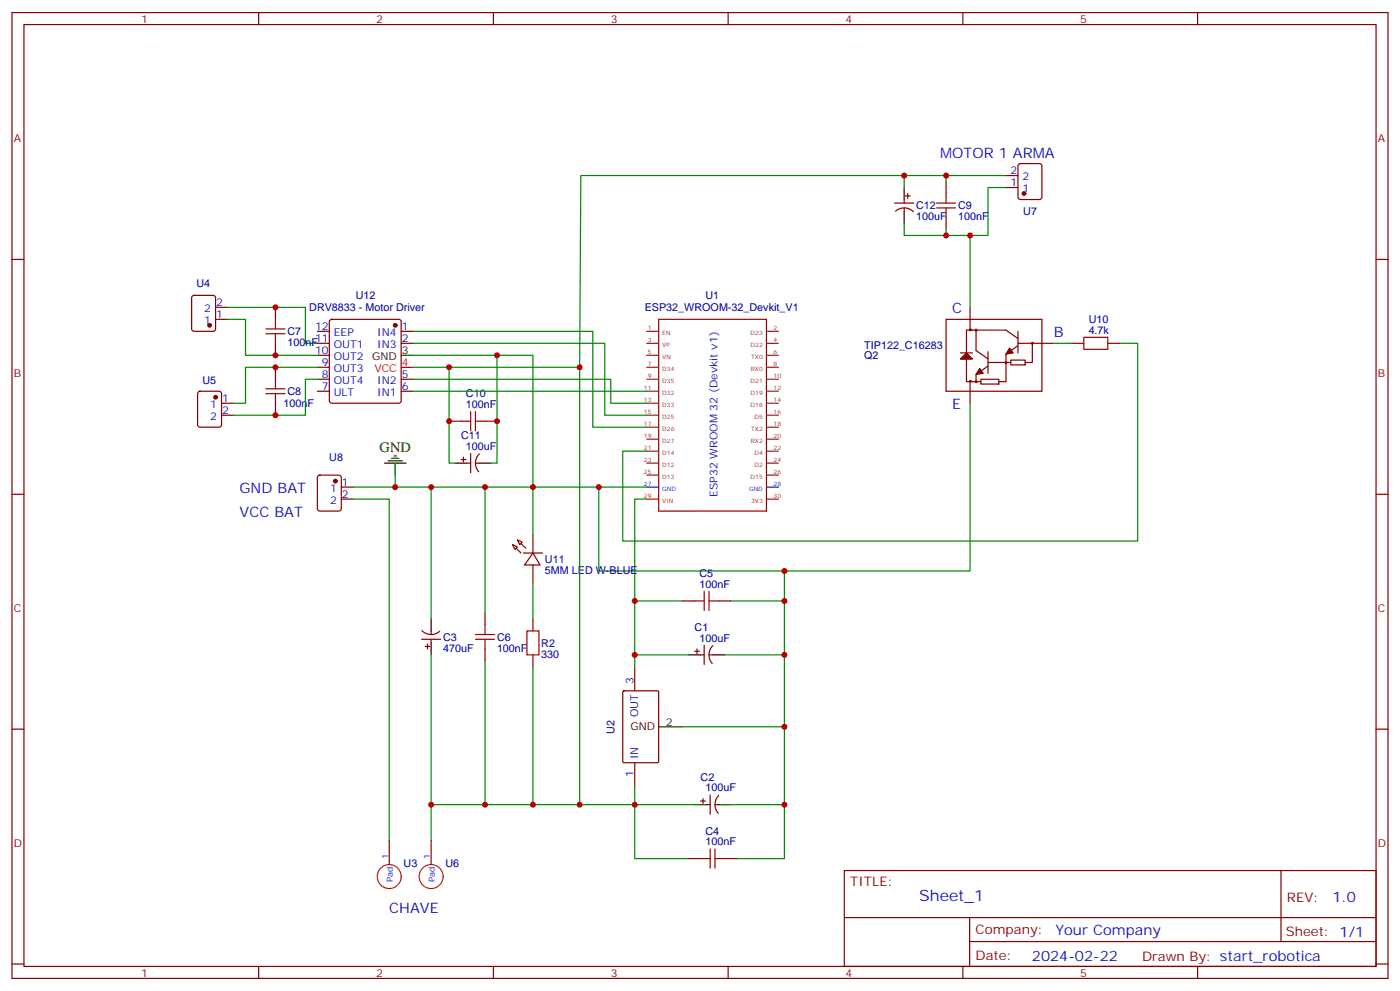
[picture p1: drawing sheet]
<svg xmlns="http://www.w3.org/2000/svg" width="412mm" height="292mm" viewBox="0 0 412 292" stroke-linecap="round" stroke-linejoin="round" font-family="sans-serif">
<g fill="none" stroke="#870000" stroke-width=".35">
<path d="M3.5 3.7h405.4v284.3h-405.4zM7.1 7.2h398.2v277.3h-398.2zM76.2 3.7v3.5M145.3 3.7v3.5M214.5 3.7v3.5M283.6 3.7v3.5M352.8 3.7v3.5M296.3 55.2h3.6M296.3 51.7h3.6M300.1 48.4l.5-.2h5.6l.7 .4v9.4l-.4 .7h-5.9l-.7-.4v-9.4zM3.5 76.4h3.6M405.3 76.4h3.6"/>
<path d="M56.7 87.2l.4-.2h5.7l.6 .4 .1 9.4-.5 .7h-5.9l-.6-.4-.1-9.4zM63.5 94h3.5M63.5 90.5h3.5M278.7 94h28.2v21.2h-28.2zM285.8 90.5v6.7M287.5 97.5v5.7l3.5 2.5M299.9 99.7l-3.6-2.5h-11.6v15.2h2.8M299.9 97.5v6.4M58.4 115.4l.5-.2h5.7l.6 .4 .1 9.5-.5 .6-5.9 .1-.6-.5-.1-9.4zM65.3 118.7h3.5M282.9 105.7l1.8-1.8 1.8 1.8zM282.9 103.9h3.6"/>
<path d="M283.3 105.7l1.4-1.5 1.4 1.5zM284.7 104.2v.4l-1.1 1.1M285 105.3h-.7l.4-.3 .7 .3-1.4 .4 .7-1.1 1.1 .7-.4 .4M285.8 112.7v6M288.9 111.7h5.3v1.4h-5.3zM291 107.8l-3.5 2.4v2.2h1.4M291 106.7h6.7M291 103.5v6.4M297.7 106h4.3v1.4h-4.3zM299.9 101.1h10.5M299.9 101.8l-3.6 2.4v8.2h-2.1M304.1 101.1v5.6h-2.1"/>
<path d="M315.7 101.1h3.6M326.3 101.1h3.5M65.3 122.2h3.5M3.5 145.5h3.6M93.7 140.1l.5-.2h5.6l.7 .4v9.5l-.4 .6-5.9 .1-.7-.5v-9.4zM100.5 143.4h3.6M100.5 146.9h3.6M405.3 145.5h3.6M157 182.2v3.5M157 192.8v3.5M187 196.3v7.1M3.5 214.7h3.6"/>
<path d="M183.5 203.6l.3-.2h9.9l.3 .2v20.6l-.2 .3h-10l-.3-.1zM405.3 214.7h3.6M187 224.5v7.1M248.7 256.3h156.6v28.2h-156.6zM377.3 256.3v20.9M248.7 270.1h156.5M285.6 277.2h119.6M285.6 270.1v14.2M3.5 283.8h3.6M76.2 284.5v3.5M145.3 284.5v3.5M214.5 284.5v3.5"/>
<path d="M283.6 284.5v3.5M352.8 284.5v3.5M405.3 283.8h3.6"/>
<circle cx="285.8" cy="97.1" r=".26"/>
<circle cx="287.5" cy="97.2" r=".26"/>
<circle cx="285.8" cy="112.3" r=".26"/>
<circle cx="287.5" cy="112.4" r=".26"/>
<circle cx="296.3" cy="106.7" r=".26"/>
<circle cx="304.1" cy="101.1" r=".26"/>
</g>
<path d="M296.3 55.2h-5.3v14.1h-5.2v21.2M67 90.5h23v10.6h3.5M285.8 118.7v49.4h-109.4v-24.7M310.4 101.1h5.3M329.8 101.1h5.3v58.2h-151.7v-26.5h7.1M157 143.4v14.1M190.5 146.9h-3.5v49.4M231.1 168.1v45.9h-30M187 231.6v5.3h-60v10.6" fill="none" stroke="#008700" stroke-width=".35"/>
<g fill="#870000" stroke="#870000" stroke-width=".35">
<path d="M297.4 102.5l1 1.4-2.1 .3z"/>
<path d="M288.6 108.5l1 1.4-2.1 .3z"/>
<circle cx="61.7" cy="95.8" r=".53"/>
<circle cx="63.5" cy="116.9" r=".53"/>
<circle cx="301.6" cy="57" r=".53"/>
<circle cx="98.8" cy="141.6" r=".53"/>
</g>
<path d="M194 94v56.5h31.8v-56.5h-31.8" fill="none" stroke="#900" stroke-width=".35"/>
<g fill="none" stroke="#8c2424" stroke-width=".35">
<path d="M190.5 97.5h3.5M225.8 97.5h3.5M190.5 101.1h3.5M190.5 104.6h3.5M190.5 108.1h3.5M190.5 111.7h3.5M190.5 115.2h3.5M190.5 118.7h3.5M225.8 101.1h3.5M225.8 104.6h3.5M225.8 108.1h3.5M225.8 111.7h3.5"/>
<path d="M225.8 115.2h3.5M225.8 118.7h3.5M190.5 122.2h3.5M190.5 125.8h3.5M190.5 129.3h3.5M190.5 132.8h3.5M190.5 136.3h3.5M190.5 139.9h3.5M225.8 122.2h3.5M225.8 125.8h3.5M225.8 129.3h3.5M225.8 132.8h3.5"/>
<path d="M225.8 136.3h3.5M225.8 139.9h3.5"/>
</g>
<path d="M190.5 143.4h3.5M225.8 143.4h3.5" fill="none" stroke="#00f" stroke-width=".35"/>
<path d="M190.5 146.9h3.5M225.8 146.9h3.5" fill="none" stroke="#f00" stroke-width=".35"/>
<path d="M194 214h7.1" fill="none" stroke="#000" stroke-width=".35"/>
<path d="M319.3 99.3h7v3.5h-7zM155.2 185.7h3.5v7.1h-3.5z" fill="none" stroke="#a10000" stroke-width=".35"/>
<path d="M157 162.8l2.1 3.5h-4.6z" fill="#fff" stroke="#870000" stroke-width=".35"/>
<path d="M154.2 162.8h5.6z" fill="#f00" stroke="#870000" stroke-width=".35"/>
<g fill="#870000" stroke="#870000" stroke-width=".35">
<path d="M152 161.4l1.5 1.4z"/>
<path d="M153.5 160l1.4 1.4z"/>
</g>
<g fill="#fff" stroke="#870000" stroke-width=".35">
<path d="M151 160.3l1.4 .7-.7 .7z"/>
<path d="M152.4 158.9l1.4 .7-.7 .7z"/>
</g>
<g fill="none" stroke="#870000" stroke-width=".35">
<path d="M263.5 59.8h5.7M266.3 58.7v1.1M266.7 57.7h1.4M267.4 57v1.4M278.7 53.4v3.6M263.8 62.2a3.8 3.8 0 0 1 5.3 .1M266.3 61.2v1.1M278.7 64v3.6M81.1 90.5v3.5M93.5 97.5h3.5M97.2 94.2l.5-.2h19.8l.5 .2 .2 .5v23.3l-.3 .5-.4 .2h-19.8l-.5-.2-.2-.5v-23.3zM118.2 97.5h3.5"/>
<path d="M81.1 101.1v3.5M81.1 108.1v3.6M81.1 118.7v3.5M93.5 101.1h3.5M93.5 111.7h3.5M93.5 115.2h3.5M93.5 108.1h3.5M93.5 104.6h3.5M118.2 101.1h3.5M118.2 111.7h3.5M118.2 115.2h3.5M132.3 124h3.5"/>
<path d="M135.8 135.3h1.4M136.5 134.6v1.4M137.6 136.3h1M138.6 133.5v5.7M140.1 136.3h1M141.2 133.6a3.8 3.8 0 0 0-.2 5.3M142.9 124h3.5M157 157.5v5.3M157 166.3v5.3M201.1 176.9h3.5M211.7 176.9h3.5M124.2 188.2h5.6"/>
<path d="M124.3 185.7a3.8 3.8 0 0 0 5.2 .1M125.2 190.3h1.4M125.9 189.6v1.4M127 185.7v1.1M127 188.2v1.1M142.9 180.4v3.6M142.9 191v3.6M204.6 191.7h1.4M205.3 191v1.4M206.4 192.8h1M207.4 190v5.6M208.8 192.8h1.1"/>
<path d="M210 190.1a3.8 3.8 0 0 0-.2 5.2M206.4 235.8h1.4M207.1 235.1v1.4M208.1 236.9h1.1M209.2 234.1v5.6M210.6 236.9h1.1M211.7 234.2a3.8 3.8 0 0 0-.1 5.2M114.7 247.5v7M127 247.5v7M202.8 252.8h3.6M213.4 252.8h3.6"/>
</g>
<g fill="none" stroke="#008700" stroke-width=".35">
<path d="M266.3 51.7v3.5M278.7 51.7v1.7M296.3 51.7h-125.2l-.4 56.4M266.3 65.8v3.5h12.4M278.7 67.6v1.7h7.1M67 94h5.3v10.6h21.2M121.7 97.5h52.9v28.3h15.9M93.5 108.1h-21.2v10.6h-3.5M93.5 111.7h-3.5v10.5h-21.2M121.7 104.6h35.3v38.8M121.7 108.1h49v128.8M121.7 101.1h56.5v21.1h12.3"/>
<path d="M121.7 111.7h58.2v7h10.6M121.7 115.2h68.8M132.3 108.1v28.2h1.8M146.4 104.6v31.7h-1.8M116.4 139.9v3.5M104.1 146.9h10.6v100.6M104.1 143.4h22.9M142.9 143.4v37M190.5 143.4h-63.5v38.8M157 171.6v10.6M187 176.9h14.1M215.2 176.9h15.9"/>
<path d="M127 192.8v44.1M142.9 194.6v42.3M157 196.3v40.6M187 192.8h15.8M213.4 192.8h17.7M231.1 214v22.9h-15.9M204.6 236.9h-17.6v15.9h15.8M231.1 236.9v15.9h-14.1"/>
</g>
<circle cx="116.4" cy="95.8" r=".53" fill="#870000" stroke="#870000" stroke-width=".35"/>
<g fill="none" stroke="#000" stroke-width=".35">
<path d="M266.3 55.2v3.5M266.3 62.3v3.5M118.2 104.6h3.5M113.2 136.3h6.4M114.3 135.6h4.2M115.4 134.9h2.1M116.1 134.2h.7M116.4 136.3v3.6M134.1 136.3h3.5M141.1 136.3h3.5M127 182.2v3.5M127 189.3v3.5"/>
<path d="M202.8 192.8h3.6M209.9 192.8h3.5M204.6 236.9h3.5M211.7 236.9h3.5"/>
</g>
<path d="M118.2 108.1h3.5" fill="none" stroke="#f00" stroke-width=".35"/>
<g fill="none" stroke="#a10000" stroke-width=".35">
<path d="M275.9 59.8h5.6M278.7 57v2.8M275.9 61.2h5.6M278.7 61.2v2.8M78.3 96.8h5.7M78.3 98.2h5.7M81.1 94v2.8M81.1 98.2v2.9M78.3 114.5h5.7M78.3 115.9h5.7M81.1 111.7v2.8M81.1 115.9v2.8"/>
<path d="M135.8 124h2.8M138.6 121.2v5.6M140.1 121.2v5.6M140.1 124h2.8M204.6 176.9h2.8M207.4 174.1v5.6M208.8 174.1v5.6M208.8 176.9h2.9M140.1 186.8h5.6M140.1 188.2h5.6M142.9 184v2.8M142.9 188.2v2.8"/>
<path d="M206.4 252.8h2.8M209.2 249.9v5.7M210.6 249.9v5.7M210.6 252.8h2.8"/>
</g>
<g fill="none" stroke="#c30" stroke-width=".35">
<circle cx="114.7" cy="258.1" r="3.5"/>
<circle cx="127" cy="258.1" r="3.5"/>
</g>
<g fill="#c00">
<circle cx="231.1" cy="168.1" r=".88"/>
<circle cx="231.1" cy="214" r=".88"/>
<circle cx="187" cy="192.8" r=".88"/>
<circle cx="231.1" cy="192.8" r=".88"/>
<circle cx="187" cy="236.9" r=".88"/>
<circle cx="187" cy="176.9" r=".88"/>
<circle cx="231.1" cy="176.9" r=".88"/>
<circle cx="170.7" cy="236.9" r=".88"/>
<circle cx="231.1" cy="236.9" r=".88"/>
<circle cx="81.1" cy="104.6" r=".88"/>
<circle cx="81.1" cy="90.5" r=".88"/>
<circle cx="285.8" cy="69.3" r=".88"/>
<circle cx="278.7" cy="51.7" r=".88"/>
<circle cx="81.1" cy="108.1" r=".88"/>
<circle cx="157" cy="143.4" r=".88"/>
<circle cx="176.4" cy="143.4" r=".88"/>
<circle cx="142.9" cy="143.4" r=".88"/>
<circle cx="81.1" cy="122.2" r=".88"/>
<circle cx="132.3" cy="108.1" r=".88"/>
<circle cx="146.4" cy="104.6" r=".88"/>
<circle cx="127" cy="143.4" r=".88"/>
<circle cx="116.4" cy="143.4" r=".88"/>
<circle cx="142.9" cy="236.9" r=".88"/>
<circle cx="157" cy="236.9" r=".88"/>
<circle cx="127" cy="236.9" r=".88"/>
<circle cx="170.7" cy="108.1" r=".88"/>
<circle cx="146.4" cy="124" r=".88"/>
<circle cx="132.3" cy="124" r=".88"/>
<circle cx="278.7" cy="69.3" r=".88"/>
<circle cx="266.3" cy="51.7" r=".88"/>
</g>
<text font-size="4.6" fill="#00f" x="270.8" y="265.3">Sheet_1</text>
<g font-size="4.2" fill="#00f">
<text x="276.9" y="46.4">MOTOR 1 ARMA</text>
<text x="280.5" y="92.3">C</text>
<text x="310.4" y="99.3">B</text>
<text x="280.5" y="120.5">E</text>
<text x="70.6" y="145.2">GND BAT</text>
<text x="70.6" y="152.2">VCC BAT</text>
<text x="114.7" y="268.6">CHAVE</text>
<text x="392.5" y="265.6">1.0</text>
<text x="310.9" y="275.1">Your Company</text>
<text x="304" y="282.9">2024-02-22</text>
</g>
<text font-size="4.2" x="111.8" y="133">GND</text>
<g font-size="3.9" fill="#800">
<text x="250.5" y="260.9">TITLE:</text>
<text x="379.1" y="265.6">REV:</text>
<text x="287.4" y="275.1">Company:</text>
<text x="378.7" y="275.7">Sheet: 1/1</text>
<text x="287.4" y="282.8">Date:</text>
<text x="336.4" y="282.8">Drawn By: start_robotica</text>
</g>
<g font-size="3.2" fill="#800">
<text x="41.6" y="6.7">1</text>
<text x="110.8" y="6.7">2</text>
<text x="179.9" y="6.7">3</text>
<text x="249.1" y="6.7">4</text>
<text x="318.2" y="6.7">5</text>
<text x="4.1" y="41.8">A</text>
<text x="405.9" y="41.8">A</text>
<text x="4.1" y="110.9">B</text>
<text x="405.9" y="110.9">B</text>
<text x="4.1" y="180.1">C</text>
<text x="405.9" y="180.1">C</text>
<text x="4.1" y="249.2">D</text>
<text x="405.9" y="249.2">D</text>
<text x="41.6" y="287.5">1</text>
<text x="110.8" y="287.5">2</text>
<text x="179.9" y="287.5">3</text>
<text x="249.1" y="287.5">4</text>
<text x="318.2" y="287.5">5</text>
</g>
<g font-size="3.2" fill="#00f">
<text x="297.7" y="51.3">2</text>
<text x="301.2" y="53.1">2</text>
<text x="297.7" y="54.9">1</text>
<text x="301.2" y="56.6">1</text>
<text x="60.2" y="95.4">1</text>
<text x="60.2" y="91.9">2</text>
<text x="63.7" y="93.7">1</text>
<text x="63.7" y="90.1">2</text>
<text x="92.8" y="100.7">11</text>
<text x="92.8" y="97.2">12</text>
<text x="98.3" y="99">EEP</text>
<text x="111.1" y="99">IN4</text>
<text x="118.4" y="97.2">1</text>
<text x="118.4" y="100.7">2</text>
<text x="92.8" y="104.2">10</text>
<text x="94.8" y="107.8">9</text>
<text x="98.3" y="106">OUT2</text>
<text x="98.3" y="102.5">OUT1</text>
<text x="111.1" y="102.5">IN3</text>
<text x="94.8" y="111.3">8</text>
<text x="98.3" y="113.1">OUT4</text>
<text x="98.3" y="109.5">OUT3</text>
<text x="111.1" y="113.1">IN2</text>
<text x="118.4" y="111.3">5</text>
<text x="65.4" y="118.4">1</text>
<text x="94.8" y="114.8">7</text>
<text x="98.3" y="116.6">ULT</text>
<text x="111.1" y="116.6">IN1</text>
<text x="118.4" y="114.8">6</text>
<text x="61.9" y="120.1">1</text>
<text x="61.9" y="123.6">2</text>
<text x="65.4" y="121.9">2</text>
<text x="100.7" y="143.1">1</text>
<text x="97.2" y="144.8">1</text>
<text x="97.2" y="148.3">2</text>
<text x="100.7" y="146.6">2</text>
<text x="211.3" y="146.2" transform="rotate(-90 211.3 146.2)">ESP32 WROOM 32 (Devkit v1)</text>
<text x="186.6" y="201.3" transform="rotate(-90 186.6 201.3)">3</text>
<text x="188" y="211.2" transform="rotate(-90 188 211.2)">OUT</text>
<text x="188" y="223.5" transform="rotate(-90 188 223.5)">IN</text>
<text x="186.6" y="228.7" transform="rotate(-90 186.6 228.7)">1</text>
</g>
<g font-size="3.2" fill="#000080">
<text x="269.9" y="64.9">100uF</text>
<text x="269.9" y="61.7">C12</text>
<text x="282.2" y="64.8">100nF</text>
<text x="282.2" y="61.7">C9</text>
<text x="301.4" y="63.4">U7</text>
<text x="57.9" y="84.6">U4</text>
<text x="104.8" y="88.1">U12</text>
<text x="207.8" y="88.1">U1</text>
<text x="91.1" y="91.6">DRV8833 - Motor Driver</text>
<text x="189.9" y="91.6">ESP32_WROOM-32_Devkit_V1</text>
<text x="320.7" y="95.2">U10</text>
<text x="84.7" y="101.8">100nF</text>
<text x="84.7" y="98.7">C7</text>
<text x="320.7" y="98.2">4.7k</text>
<text x="254.6" y="102.8">TIP122_C16283</text>
<text x="254.6" y="105.8">Q2</text>
<text x="59.6" y="113">U5</text>
<text x="83.5" y="119.9">100nF</text>
<text x="84.7" y="116.3">C8</text>
<text x="137.2" y="116.9">C10</text>
<text x="137.2" y="120.1">100nF</text>
<text x="135.8" y="129.3">C11</text>
<text x="97" y="135.7">U8</text>
<text x="137.2" y="132.5">100uF</text>
<text x="160.5" y="165.7">U11</text>
<text x="160.5" y="168.9">5MM LED W-BLUE</text>
<text x="206" y="173">100nF</text>
<text x="206" y="169.9">C5</text>
<text x="204.6" y="185.7">C1</text>
<text x="130.5" y="191.8">470uF</text>
<text x="130.5" y="188.6">C3</text>
<text x="146.4" y="191.9">100nF</text>
<text x="146.4" y="188.7">C6</text>
<text x="159.5" y="190.4">R2</text>
<text x="206" y="188.9">100uF</text>
<text x="159.5" y="193.6">330</text>
<text x="181" y="216.1" transform="rotate(-90 181 216.1)">U2</text>
<text x="206.4" y="229.8">C2</text>
<text x="207.8" y="233">100uF</text>
<text x="207.8" y="245.7">C4</text>
<text x="207.8" y="248.9">100nF</text>
<text x="118.9" y="255.3">U3</text>
<text x="131.2" y="255.3">U6</text>
</g>
<g font-size="3.2">
<text x="109.6" y="106">GND</text>
<text x="118.4" y="104.2">3</text>
<text x="185.7" y="215">GND</text>
<text x="196.1" y="213.6">2</text>
</g>
<g font-size="3.2" fill="#f00">
<text x="118.4" y="107.8">4</text>
<text x="110.3" y="109.5">VCC</text>
</g>
<g font-size="2.5" fill="#00f">
<text x="114.3" y="252.8" transform="rotate(-90 114.3 252.8)">1</text>
<text x="126.6" y="252.8" transform="rotate(-90 126.6 252.8)">1</text>
<text x="115.7" y="259.7" transform="rotate(-90 115.7 259.7)">Pad</text>
<text x="128.1" y="259.7" transform="rotate(-90 128.1 259.7)">Pad</text>
</g>
<g font-size="1.8" fill="#8d2323">
<text x="190.8" y="97.2">1</text>
<text x="190.8" y="100.7">3</text>
<text x="195.1" y="98.6">EN</text>
<text x="221.1" y="98.6">D23</text>
<text x="227.9" y="97.2">2</text>
<text x="227.9" y="100.7">4</text>
<text x="190.8" y="104.2">5</text>
<text x="190.8" y="107.8">7</text>
<text x="195.1" y="102.1">VP</text>
<text x="195.1" y="105.7">VN</text>
<text x="221.1" y="102.1">D22</text>
<text x="221.3" y="105.7">TX0</text>
<text x="227.9" y="104.2">6</text>
<text x="227.9" y="107.8">8</text>
<text x="190.8" y="111.3">9</text>
<text x="195.1" y="109.2">D34</text>
<text x="195.1" y="112.7">D35</text>
<text x="221.1" y="112.7">D21</text>
<text x="221.2" y="109.2">RX0</text>
<text x="227.9" y="111.3">10</text>
<text x="189.7" y="114.8">11</text>
<text x="189.7" y="118.4">13</text>
<text x="195.1" y="116.2">D32</text>
<text x="195.1" y="119.8">D33</text>
<text x="221.1" y="116.2">D19</text>
<text x="221.1" y="119.8">D18</text>
<text x="227.9" y="114.8">12</text>
<text x="227.9" y="118.4">14</text>
<text x="189.7" y="121.9">15</text>
<text x="189.7" y="125.4">17</text>
<text x="195.1" y="123.3">D25</text>
<text x="222.2" y="123.3">D5</text>
<text x="227.9" y="121.9">16</text>
<text x="227.9" y="125.4">18</text>
<text x="189.7" y="128.9">19</text>
<text x="195.1" y="126.8">D26</text>
<text x="195.1" y="130.4">D27</text>
<text x="221.2" y="130.4">RX2</text>
<text x="221.3" y="126.8">TX2</text>
<text x="227.9" y="128.9">20</text>
<text x="189.7" y="132.5">21</text>
<text x="189.7" y="136">23</text>
<text x="195.1" y="133.9">D14</text>
<text x="195.1" y="137.4">D12</text>
<text x="222.2" y="133.9">D4</text>
<text x="222.2" y="137.4">D2</text>
<text x="227.9" y="132.5">22</text>
<text x="227.9" y="136">24</text>
<text x="189.7" y="139.5">25</text>
<text x="195.1" y="140.9">D13</text>
<text x="221.1" y="140.9">D15</text>
<text x="227.9" y="139.5">26</text>
</g>
<g font-size="1.8" fill="#00f">
<text x="189.7" y="143.1">27</text>
<text x="227.9" y="143.1">28</text>
<text x="195.1" y="144.5">GND</text>
<text x="220.7" y="144.5">GND</text>
</g>
<g font-size="1.8" fill="#f00">
<text x="189.7" y="146.6">29</text>
<text x="195.1" y="148">VIN</text>
<text x="221.3" y="148">3V3</text>
<text x="227.9" y="146.6">30</text>
</g>
</svg>
